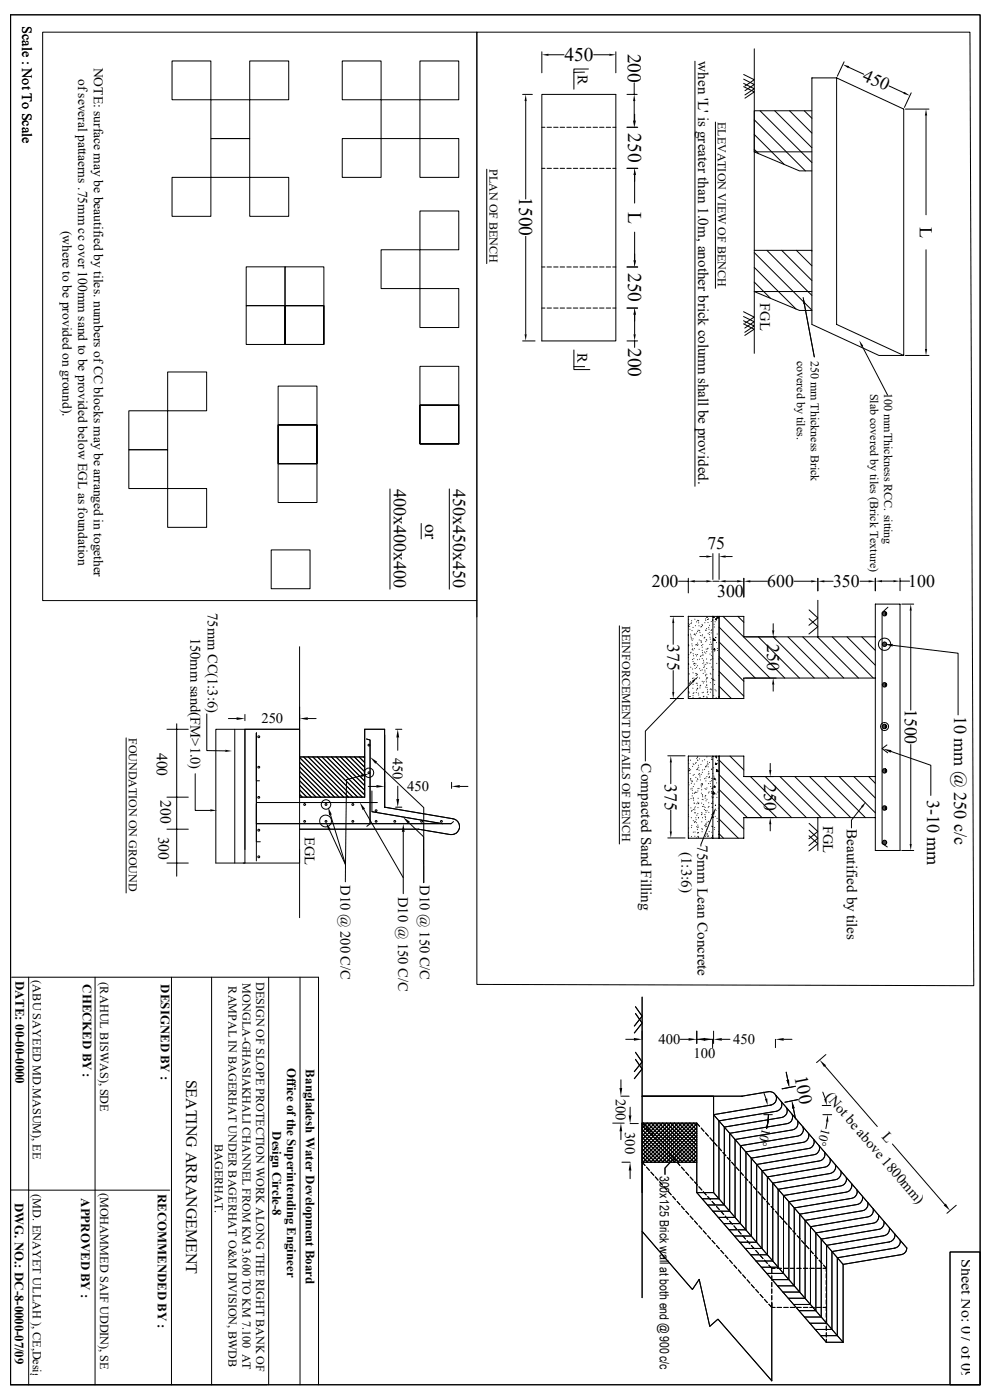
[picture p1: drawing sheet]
<svg xmlns="http://www.w3.org/2000/svg" width="297mm" height="420mm" viewBox="0 0 297 420" stroke-linecap="round" stroke-linejoin="round" font-family="sans-serif">
<g fill="none" stroke="#000" stroke-width=".3">
<path d="M3.2 4.4h290.6v411h-290.6zM51.6 18.3h11.6v11.6h-11.6zM74.8 18.3h11.7v11.6h-11.7zM102.6 18.3h11.6v11.6h-11.6zM125.9 18.3h11.6v11.6h-11.6zM142.9 9.7h147.8l1.1 286-148.9-.4zM162.4 15.5v6.3M164.4 16.4h4.6M177.9 16.4h4.7M184.6 15.5v6.3M208.3 18.4v127.5M226.1 14.6v60.5"/>
<path d="M253 18.5l-2 4.4M63.2 29.9h11.6v11.7h-11.6zM114.2 29.9h11.7v11.7h-11.7zM156.6 28.3h3M157.6 30.3v29.4M162.4 28.3h22.2v74h-22.2zM162.4 38.2h.9M164 38.2h1.3M165.9 38.2h1.4M167.9 38.2h1.3M169.9 38.2h1.3M171.8 38.2h1.3"/>
<path d="M173.8 38.2h1.3M175.2 21.6l-3.2 .1M175.8 38.2h1.3M176.4 20.7h-4.4v6.1M177.8 38.2h1.3M179.7 38.2h1.3M181.7 38.2h1.3M183.6 38.2h1M187.9 28.3h3.1M190.1 24.8v3.5M190.1 30.3v5.9M190.2 34.2v2"/>
<path d="M191.1 38.2h-3.2M214.4 36.6v49.9M222.9 22.4l3.2 1.5-2.8 1.9M222.9 23.7l3.2 1.7-2.8 1.8M222.9 25l3.2 1.6-2.8 1.9M222.9 26l3.2 1.6-2.8 1.9M226.1 35.9l15.3 15.4M227.8 33.2l15.5 15.6M232.2 33.2l11.1 11.1M236.6 33.2l6.7 6.7M241 33.2l2.3 2.3M243.3 33.2h-17.2v12.4h17.2"/>
<path d="M250.7 23.4h-7.4v73.9l20.1 9.3h7.4M250.7 23.4l20.1 9.3v73.9M250.7 23.4v73.9l20.1 9.3M254.4 20.2l4.5 2.1M266.4 25.8l4.5 2.1M271.4 32.7h7M273.1 27.9l-2 4.3M277.5 34.7v29.7M51.6 53.2h11.6v11.7h-11.6zM63.2 41.6h11.6v11.6h-11.6zM74.8 53.2h11.7v11.7h-11.7zM102.6 41.6h11.6v11.6h-11.6z"/>
<path d="M125.9 41.6h11.6v11.6h-11.6zM145.9 50.8v28.3M162.4 50.5h.9M164 50.5h1.3M165.9 50.5h1.4M167.9 50.5h1.3M169.9 50.5h1.3M171.8 50.5h1.3M173.8 50.5h1.3M175.8 50.5h1.3M177.8 50.5h1.3M179.7 50.5h1.3"/>
<path d="M181.7 50.5h1.3M183.6 50.5h1M187.9 50.5h3.2M190.2 52.5v8.4M226.1 45.6l13.5 5.7h3.7M226.1 40.3l8.9 9M226.1 44.8l1.3 1.3M114.2 74.9h11.7v11.7h-11.7zM125.9 63.3h11.6v11.6h-11.6zM157.6 70.9v29.4M190.2 69.6v8.5M226.1 75.8l17.2 17.2"/>
<path d="M229.8 75.1l13.5 13.5M234.3 75.1l9 9.1M238.7 75.1l4.6 4.7M243.1 75.1l.2 .2M243.3 75.1h-17.2v12.4h17.2M277.5 74.9v29.8M73.8 80.1v11.6h11.6v11.6h-11.6v-11.6h11.6v-11.6zM85.4 80.1h11.7v11.6h-11.7zM85.4 91.7h11.7v11.6h-11.7v-11.6h11.7v11.6h-11.7zM125.9 86.6h11.6v11.7h-11.6zM162.4 92.4h.9M162.4 80.1h.9"/>
<path d="M164 92.4h1.3M164 80.1h1.3M165.9 92.4h1.4M165.9 80.1h1.4M167.9 92.4h1.3M167.9 80.1h1.3M169.9 92.4h1.3M169.9 80.1h1.3M171.8 92.4h1.3M171.8 80.1h1.3M173.8 92.4h1.3M173.8 80.1h1.3"/>
<path d="M175.8 92.4h1.3M175.8 80.1h1.3M177.8 92.4h1.3M177.8 80.1h1.3M179.7 92.4h1.3M179.7 80.1h1.3M181.7 92.4h1.3M181.7 80.1h1.3M183.6 92.4h1M183.6 80.1h1M187.9 92.4h3.2M190.2 94.4v5.9"/>
<path d="M191.1 80.1h-3.2M222.8 93.5l3.2 1.6-2.8 1.9M222.8 95l3.2 1.5-2.8 1.9M222.8 96.2l3.2 1.6-2.8 1.9M222.8 97.2l3.2 1.6-2.8 1.8M226.1 80.2l12.5 12.5M226.1 84.6l4.8 4.9M240.7 89.2l3.4 17.9M243.3 93.1h-3.7l-13.5-5.6v18.5M50.2 111.6h11.7v11.6h-11.7zM83.4 115.8h11.6v11.7h-11.6zM125.9 109.9h11.6v11.6h-11.6z"/>
<path d="M156.6 102.3h3.8M172 105v5.9h4.8M172 110h3.2M187.9 102.3h3.2M190.2 102.3v1.9M258.4 103.8l7.6 14.7M271.4 106.6h7M38.6 134.9h11.6v11.7h-11.6zM38.6 123.2h11.6v11.7h-11.6zM83.4 127.5h11.6v11.6h-11.6v-11.6h11.6v11.6h-11.6zM83.4 139.1h11.6v11.6h-11.6zM125.9 121.5h11.6v11.7h-11.6v-11.7h11.6v11.7h-11.6z"/>
<path d="M50.2 146.6h11.7v11.6h-11.7zM116.9 146.7v30M126.2 157.1v4.6M134.7 146.7v30M81.3 165h11.6v11.6h-11.6zM203.4 174.4h2.9M206.3 173.5v4.4M208.2 174.4h3.5M209.7 167h2M213.7 166.1v7.7M213.7 174.4h1.8M215.5 166.1v7.7"/>
<path d="M217.5 167h2M217.5 174.4h3.4M222.9 173.5v5.6M224.9 174.4h5.1M238 174.4h5.1M245.1 173.5v3.7M247.1 174.4h2.6M257.7 174.4h2.7M262.3 173.4v3.8M264.3 174.3h3.5M269.7 173.4v3.8M269.7 174.3h2.9"/>
<path d="M89.8 194v45.1h19.5v-20.3h6v23.3l20.4 3.5a2.4 2.4 0 0 1 2 2.8 2.4 2.4 0 0 1-2.8 2l-9.5-1.6h-35.6M142.9 180.2h-130.1v-170.5h130.1v175.4M185.6 187.7v65.5M200.9 184.9h4M201.8 186.9v6.4M206.3 187.8h.1M206.3 190.6h.1M206.3 190.4h.1M206.3 197.2h.1M206.3 193.8h.1M206.3 187h.1M206.4 185.8h.1"/>
<path d="M206.4 193.5h.1M206.4 196.4h.1M206.4 199.2h.1M206.6 187.3h.1M206.7 187.9h.1M206.8 188.8h.1M206.9 195.9h.1M207 190.2h.1M207.1 190.8h.1M207.1 187.1h.1M207.1 195.7h.1M207.1 191.3h.1"/>
<path d="M207.2 191.7h.1M207.2 186.9h.1M207.3 186.2h.1M207.3 193.2h.1M207.4 189.2h.1M207.4 193.8h.1M207.4 192.1h.1M207.4 194.9h.1M207.5 197.8h.1M207.6 194.6h.1M207.7 188.2h.1M207.7 191.6h.1"/>
<path d="M207.7 198.5h.1M207.7 195h.1M207.7 196.1h.1M207.8 196.7h.1M207.9 199.2h.1M207.9 197.6h.1M208 190.3h.1M208.1 199h.1M208.1 194.6h.1M208.2 199.1h.1M208.2 199.6h.1M208.2 190.2h.1"/>
<path d="M208.2 185.8h.1M208.4 187.7h.1M208.4 190.5h.1M208.5 193.5h.1M208.5 196.3h.1M208.5 199.1h.1M208.7 193.4h.1M208.7 196.8h.1M208.7 189.9h.1M208.7 186.6h.1M209 193.6h.1M209 186.1h.1"/>
<path d="M209 197.9h.1M209 196.3h.1M209 199.7h.1M209 192.9h.1M209 189.5h.1M209.2 193.4h.1M209.2 189.1h.1M209.3 186.3h.1M209.4 186.9h.1M209.4 186.1h.1M209.5 187.7h.1M209.5 189.1h.1"/>
<path d="M209.5 194.8h.1M209.5 192h.1M209.6 197.7h.1M209.7 189.2h.1M209.8 189.8h.1M209.9 190.7h.1M209.9 196.9h.1M210.1 192.2h.1M210.1 188.1h.1M210.1 196.7h.1M210.1 192.7h.1M210.1 192.4h.1"/>
<path d="M210.3 193.6h.1M210.3 187.9h.1M210.4 187.3h.1M210.4 190.8h.1M210.4 195.1h.1M210.4 197.6h.1M210.4 194.1h.1M210.5 195.7h.1M210.5 187.6h.1M210.5 190.5h.1M210.6 193.4h.1M210.7 196.6h.1"/>
<path d="M210.7 196.3h.1M210.7 199.1h.1M210.8 198.1h.1M210.9 198.6h.1M211 199.5h.1M211 191.4h.1M211.1 195.6h.1M211.2 191.2h.1M211.2 186.8h.1M211.5 189.1h.1M211.5 185.7h.1M211.5 186.1h.1"/>
<path d="M211.5 199.3h.1M211.5 195.9h.1M211.5 192.5h.1M211.6 189.1h.1M211.6 194.7h.1M211.7 191.9h.1M211.8 197.7h.1M211.8 185.2h.1M211.8 188.6h.1M211.8 192h.1M211.8 198.8h.1M211.8 195.5h.1"/>
<path d="M212 185.3h.1M212 194.7h.1M212 185.8h.2M212.1 198.9h.1M212.2 186.7h.1M212.2 194.5h.1M212.2 190.1h.1M212.3 185.7h.1M212.4 188.2h.1M212.5 188.8h.1M212.6 189.7h.1M212.6 187.6h.1"/>
<path d="M212.6 190.4h.1M212.7 193.3h.1M212.8 191.2h.1M212.8 196.2h.1M212.8 199h.1M212.9 191.7h.1M212.9 198h.1M213 192.6h.1M213.1 189.1h.1M213.1 194.1h.1M213.1 197.8h.1M213.1 193.3h.1"/>
<path d="M213.1 189.9h.1M213.1 186.4h.1M213.2 193.4h.1M213.2 196.7h.1M213.2 194.7h.1M213.3 188.9h.1M213.4 195.6h.1M213.5 197.1h.1M213.6 197.6h.1M213.6 186h.1M213.7 185.3l.3-.1-.3-.3v24.7M213.9 191.6l.5 .5-.6 .1z"/>
<path d="M214 187.3h.1M214.1 188.1h.1M214.1 194.5l.2 .5-.4-.1zM214.2 195.3h.1M214.3 186.5h.1M214.5 191.2h.1M214.5 191.3h.1M214.6 185.5l.2 .5-.4-.2zM214.7 192.8h.1M214.8 199h.1M214.9 190.2h.1M214.9 184.9l.5 .5-.6 .1z"/>
<path d="M215 194.5h.1M215 195.2h.1M215.4 197.7h.1M215.5 188.1l15.3 15.3M215.5 192.6l10.9 10.8M215.5 197l7.4 7.4M215.5 184.9v24.7M216.7 184.9l18.5 18.5M221.1 184.9l1.8 1.8M227.3 191.1l12.3 12.3M231.7 187.1v2M231.7 191.1l12.4 12.3"/>
<path d="M236.1 191.1l12.4 12.3M240.6 191.1l12.3 12.3M242.5 185.6l2.6 2.4-2.7 2.2M242.5 183l2.6 2.4-2.7 2.2M245 191.1l12.3 12.3M245.1 180.1v11.1M249.4 191.1l12.3 12.3M253.9 191.1l8.4 8.5M258.3 191.1l4 4M262.3 181.2h7.4v73.9h-7.4zM262.3 191.1h-39.4v-6.2h-16.6v24.7h16.6v-6.2h39.4M266.1 182.2l-1.7 1.6v69.2l1.5 1.1"/>
<path d="M267.5 193.6l19.6 2.4v18.5M270.3 181.2h3.6M273 183.2v29.8M50 218.8h6.4M53 217.1v45.7M62 214.2v11l5.5 .1M68.5 215.6h2.4M70.4 218.8v40.1M73.4 218.8h16.4v40.1h-16.9M73.4 218.8h-8.7v40.1h8.7v-40.1h16.4M73.4 214.3v1.9M73.4 218.8v36"/>
<path d="M76.8 219.9v38.4M92.2 215.6h2.5M118.6 218.8h1.8M200.9 209.6h4M201.8 201.2v6.4M206.3 206.5h.1M206.3 200.6h.1M206.3 204h.1M206.5 207.4h-.2M206.5 202.2h.1M206.5 207.9h.1M206.6 209h.1"/>
<path d="M206.6 205h.1M206.7 209.5h.1M206.8 204.7h.1M206.9 209h.1M207 204.5h.1M207 200.2h.1M207.6 200.7h.1M207.6 203.5h.1M207.6 204.6l-14.2 14.7v9M207.6 206.5h.1M207.7 209.3h.1M207.7 208.7h.1"/>
<path d="M207.7 205.3h.1M207.7 201.8h.1M207.7 208h.1M207.9 203.4h.1M207.9 207.8h.1M208.3 200.5h.1M208.5 202h.1M208.6 202.6h.1M208.7 202.1h.1M208.7 205h.1M208.7 207.8h.1M208.7 203.5h.1"/>
<path d="M208.7 207h.1M208.7 203.6h.1M208.7 200.2h.1M208.8 202.5h.1M208.9 205h.1M208.9 206.7h.1M209 205.6h.1M209 202.3h.1M209 206.5h.1M209 203.2h.1M209.1 206.5h.1M209.3 207.9h.1"/>
<path d="M209.4 208.5h.1M209.5 209.4h.1M209.6 203.4h.1M209.7 200.6h.1M209.8 206.4h.1M209.8 205.8h.1M209.8 209.3h.1M210 205.6h.1M210 201.2h.1M210.4 207.8h.1M210.4 204.4h.1M210.4 201h.1"/>
<path d="M210.7 202h.1M210.8 209h.1M210.8 204.9h.1M210.8 207.7h.1M210.9 200.2h.1M210.9 208.9h.1M211 204.5h.1M211.1 200h.1M211.2 201h.1M211.3 201.6h.1M211.4 202.5h.1M211.5 206.1h.1"/>
<path d="M211.5 202.7h.1M211.6 204h.1M211.7 204.6h.1M211.8 203.4h.1M211.8 205.4h.1M211.8 200.5h.1M211.8 209.1h.1M211.8 205.7h.1M211.8 202.3h.1M211.8 203.5h.1M211.9 206.3h.1M211.9 209.2h.1"/>
<path d="M212 207.8h.1M212 206.9h.1M212 203.3h.1M212.1 207.5h.1M212.2 208.4h.1M212.8 206.8h.1M212.9 202h.1M212.9 204.8h.1M212.9 207.6h.1M213 206.6h.1M213 202.2h.1M213.2 203.5h.1"/>
<path d="M213.2 206.9h.1M213.2 200.1h.1M213.7 203.7v.2M213.7 200.9h.1M213.9 208.7h.1M214.1 205.4h.1M214.2 204.1h.1M214.3 206.9h.1M214.6 207.3h.1M214.6 209.3h.1M215.4 202.6h.1M215.5 201.4l7.4 7.4"/>
<path d="M215.5 205.9l3.7 3.6M215.5 209v.1M231.7 205.4v1.9M37.8 221.4v46.5M50 239.1h6.4M58.5 232.1v11h4.5M77.8 234.2h-1v-14.3v20.8h36.2M89.8 227.1h19.5M89.8 234.2l4.9 4.9M89.8 227.2l11.8 11.9M89.8 228.6l10.5 10.5M89.8 230l9.1 9.1"/>
<path d="M89.8 231.4l7.7 7.7M89.8 232.8l6.3 6.3M89.8 235.5l3.5 3.6M89.8 236.9l2.2 2.2M89.8 238.3l.8 .8M91 227.1l12 12M92.4 227.1l12 12M93.8 227.1l12 12M95.2 227.1l12 12M96.5 227.1l12.1 12M97.9 227.1l11.4 11.4M99.3 227.1l10 10"/>
<path d="M100.7 227.1l8.6 8.6M102.1 227.1l7.2 7.2M103.5 227.1l5.8 5.8M104.9 227.1l4.4 4.4M106.2 227.1l3.1 3.1M107.6 227.1l1.7 1.7M108.2 232.7l-4.4 1.2-.3 25.5-4.4-14.9M109 227.1l.3 .3M109.9 221.7l1 .3v25.1l-1 .8M110.4 235.9h2.4M110.4 223.4h.4v.3h-.4zM111.5 237.3v6.2l21.1 3.6-21.1-3.6"/>
<path d="M112.8 228.8l14.2 13.5v22.5v-13.8l-4.4-4.2M119.2 221.2v3.9M119.2 235.8v3.9M135.3 234.7v1.8M137.8 235.9h2.5M200.2 226.7h5.1M201 228.7v6.4M206.3 228.2h.1M206.3 227.9h.1M206.4 231.2h.1M206.4 238.2h.1M206.4 234.7h.1"/>
<path d="M206.4 231.3h.1M206.4 229.1h.1M206.4 239.9h.1M206.5 235.5h.1M206.5 231h.1M206.6 230.6h.1M206.7 231.2h.1M206.8 232.1h.1M206.9 228h.1M206.9 233.7h.1M207 230.9h.1M207 233.6h.1"/>
<path d="M207.1 236.7h.1M207.1 234.1h.1M207.1 239.6h.1M207.2 235h.1M207.3 234.5h.1M207.4 236.5h.1M207.4 238.8h.1M207.5 237.1h.1M207.5 234.3h.1M207.6 238h.1M207.6 229.9h.1M207.7 229.2h.1"/>
<path d="M207.7 232.6h.1M207.8 239.4h.1M207.8 236h.1M207.9 229.4h.1M208 232.3h.1M208.1 235.2h.1M208.1 238h.1M208.3 237.8h.1M208.4 229h.1M208.5 237.6h.1M208.5 233.2h.1M208.6 228.8h.1"/>
<path d="M208.8 230.9h.1M208.8 227.5h.1M208.8 237.7h.1M208.8 234.3h.1M209 227.2h.1M209 228h.1M209 233.6h.1M209.1 230.8h.1M209.1 230.5h.1M209.1 227h.1M209.1 228.1h.1M209.1 237.3h.1"/>
<path d="M209.1 233.8h.1M209.2 236.6h.1M209.2 239.5h.1M209.3 229.6h.1M209.4 230.2h.1M209.4 232.3h.1M209.5 236.5h.1M209.5 231.1h.1M209.6 232.1h.1M209.6 227.7h.1M209.7 232.5h.1M209.8 233.1h.1"/>
<path d="M209.9 234h.1M210.1 229.3h.1M210.1 235.5h.1M210.1 232.3h.1M210.2 236.1h.1M210.2 235.1h.1M210.2 238h.1M210.3 236.9h.1M210.4 235.5h.1M210.4 239.8h.1M210.5 238.4h.1M210.5 235.1h.1"/>
<path d="M210.5 228.3h.1M210.5 231.7h.1M210.5 235.4h.1M210.5 238.5h.1M210.6 239h.1M210.6 231h.1M210.7 239.9h.1M211.2 227.9h.1M211.2 230.8h.1M211.2 233.6h.1M211.3 236.6h.1M211.3 238.8h.1"/>
<path d="M211.3 239.4h.1M211.5 238.6h.1M211.5 234.3h.1M211.5 233.4h.1M211.6 230h-.1M211.6 236.9h.1M211.6 229.8h.1M211.8 227.1h.1M211.8 233h.1M211.8 229.6h.1M211.8 236.4h.1M211.9 239.8h.1"/>
<path d="M212 228.6h.1M212.1 229.2h.1M212.2 229.2h.1M212.2 230h.1M212.3 232.2h.1M212.3 235.1h.1M212.3 237.9h.1M212.4 231.5h.1M212.4 233.3h.1M212.5 232.1h.1M212.5 237.6h.1M212.6 233h.1"/>
<path d="M212.6 233.1h.1M212.6 228.7h.1M212.8 234.5h.1M212.9 235h.1M213 235.9h.1M213.2 237.4h.1M213.2 227.8h.1M213.2 230.8h.1M213.2 237.6h.1M213.2 234.2h.1M213.2 227.4h.1M213.3 238h.1"/>
<path d="M213.3 230.7h.1M213.3 233.5h.1M213.4 238.9h.1M213.4 236.6h.1M213.4 236.5h.1M213.4 239.4h.1M213.5 227.8h.1M213.6 236.4h.1M213.6 232h.1M213.7 237.9l.3 .3-.3 .1M213.7 226.8v24.7M213.7 237.5l.5 .5-.5 .1z"/>
<path d="M213.8 239.1h.1M213.8 237.6h.1M213.9 230.3h.1M214 232.8h.1M214 233.4l.4 .3-.4 .1zM214.1 235.8l.2 .4-.4-.1zM214.4 236h.1M214.5 228.9l.3 .3-.4 .1zM214.5 234h.1M214.6 238.2h.1M214.6 226.8l-.2 .3 .4 .1-.2-.4M214.8 227.4h.1"/>
<path d="M214.8 234.9h.1M214.8 230.8l.5 .6h-.6zM214.8 239.2h.1M214.9 231.5h.1M215 229h.1M215 228.2h.1M215.1 237.6h.1M215.3 231.4h.1M215.5 226.8v24.7M215.5 228l17.3 17.3M215.5 232.4l12.9 12.9M215.5 236.9l8.5 8.4"/>
<path d="M218.8 226.8l4.1 4.2M224.9 233l12.3 12.3M229.4 233l12.3 12.3M230.8 229v2M233.8 233l12.3 12.3M238.2 233l12.3 12.3M242.6 233l12.4 12.3M247.1 233l12.3 12.3M251.5 233l10.8 10.8M255.9 233l6.4 6.4M260.4 233l1.9 2M262.3 233h-39.4v-6.2h-16.6v24.7h16.6v-6.2h39.4"/>
<path d="M265.8 223.5l-1.4 1.1 1.7 1.2M267 225.4l12 4.2v9M273 223.4v29.8M50 248.8h6.4M50 258.9h6.4M76.8 241v6.1h58.4l.7-.6M76.8 247.1v5.4h1.2M89.8 254.8v20.5M91.1 241.1h.4v.5h-.4zM91.1 246.2l.2-.1 .3 .3-.5 .2zM98.7 248.9l4.8 10.5v5.1M109.1 242.8l11.8 20.5v4.8"/>
<path d="M112.5 243h.4v.4h-.4zM112.5 246.2l.2-.1 .3 .3-.5 .2zM118.6 242.1h1.8M120.9 249.6v13.7M200.2 251.4h5.1M201 243v6.4M206.3 248.7h.1M206.3 244.3h.1M206.3 249.9h.1M206.4 248.4h.1M206.4 245h.1M206.4 241.6h.1"/>
<path d="M206.4 250.8h.1M207.1 242.4h.1M207.2 245.3h.1M207.2 251h.1M207.2 243.3h.1M207.2 248.2h.1M207.3 247.6h.1M207.4 243.2h.1M207.8 242.8h.1M207.8 249.6h.1M207.8 246.2h.1M207.9 240h.1"/>
<path d="M208 240.9h.1M208.2 242.4h.1M208.2 246.6h.1M208.2 241h.1M208.2 243.8h.1M208.2 243h.1M208.2 250.9h.1M208.3 249.6h.1M208.4 243.8h.1M208.4 246.4h.1M208.4 242.1h.1M208.5 245.3h.1"/>
<path d="M208.6 245.9h.1M208.7 246.8h.1M208.8 251.4h.1M208.8 247.9h.1M208.8 244.6h.1M208.8 241.1h.1M209 248.3h.1M209 248.9h.1M209.1 249.9h.1M209.1 250.9h.1M209.1 249.8h.1M209.1 247.5h.1"/>
<path d="M209.1 244.1h.1M209.1 240.7h.1M209.2 242.3h.1M209.3 241.1h.1M209.3 250.9h.1M209.3 249.7h.1M209.3 245.2h.1M209.3 245.4h.1M209.3 248.1h.1M209.3 251.2h.1M209.4 240.9h.1M210.2 244.4h.1"/>
<path d="M210.3 240.9h.1M210.3 248.6h.1M210.3 243.8h.1M210.3 246.5h.1M210.4 244.2h.1M210.4 249.5h.1M210.5 245.3h.1M210.5 241.9h.1M210.5 248.8h.1M210.9 241.4h.1M210.9 241.9h.1M211.1 242.8h.1"/>
<path d="M211.2 247.7h.1M211.2 244.3h.1M211.3 242.2h.1M211.3 244.9h.1M211.4 247.5h.1M211.4 243.1h.1M211.4 245.2h.1M211.4 250.9h.1M211.5 245.8h.1M211.5 248h.1M211.6 250.5h.1M211.6 247.1h.1"/>
<path d="M211.6 243.7h.1M211.6 240.2h.1M211.6 247.3h.1M211.7 247.9h.1M211.8 248.8h.1M211.9 246.6h.1M211.9 250h.1M211.9 243.2h.1M212 250.2h.1M212.1 250.8h.1M212.1 251h.1M212.3 242.1h.1"/>
<path d="M212.3 250.8h.1M212.4 246.4h.1M212.4 240.8h.1M212.4 243.7h.1M212.4 246.5h.1M212.5 241.9h.1M212.5 249.5h.1M213.2 245.4h.1M213.2 241h.1M213.3 247.9h.1M213.3 251.3h.1M213.3 244.4h.1"/>
<path d="M213.3 249.7h.1M213.4 242.1h.1M213.4 240.9h.1M213.4 245.2h.1M213.5 245.1h.1M213.5 248h.1M213.5 250.8h.1M213.6 240.4h.1M213.7 241h.1M213.7 244.9v.3M213.7 244.3l-3.6 9.1v.4M214.1 248.8h.1"/>
<path d="M214.2 248.2h.1M214.3 244.9h.1M214.4 241.6h.1M214.4 242.8h.1M214.6 243.1h.1M214.9 245.5h.1M215 246.4h.1M215.3 242.4h.1M215.4 249.4h.1M215.5 250.2v.2M215.5 241.3l7.4 7.4M215.5 245.7l5.8 5.8"/>
<path d="M215.5 250.1l1.3 1.4M230.8 247.3v2M242.5 250.7l2.6 2.4-2.7 2.2M242.5 249l2.6 2.5-2.7 2.2M242.5 247l2.6 2.4-2.7 2.2M245.1 245.3v9.8M258.3 242.1l-3.1 3.9v2.4M270.3 255.1h3.6M3.5 293.2h92v122.2M8.6 293.2v122.2M28.5 293.2v122.2M51.4 293.2v122.2"/>
<path d="M63.4 293.2v122.2M80.5 293.2v122.2M89.9 293.2v122.2M192.4 299.1v29.7h30l8-1.3a2.04 2.04 0 0 1 2.3 1.7 2.04 2.04 0 0 1-1.6 2.3l-17.2 2.9M187.5 311.8h2.5M190.5 315.7l1.9 2.9-2.3 2.9M190.5 317.8l1.9 2.9-2.3 2.9M190.5 302l1.9 2.8-2.3 3M190.5 304l1.9 2.9-2.3 3M203.9 311.8h2.5M208.6 311.8h2.5M208.8 309.3v3.8"/>
<path d="M211.3 311.8h2.5M213.6 311.8v2.5M213.9 309.3v3.8M216.3 311.8h2.5M232.4 311.8v2.5M234.9 311.8h2.5M247.3 319.8l15.6 18.1M247.5 316.4l-2.8 2.4M183.6 336.9h3.5M186.1 328.8h2.5M186.1 323.9v2.5M186.1 339.4v2.5"/>
<path d="M188.8 337.1h2.5M188.8 332.1v2.5M192.4 336.9v52.4M192.4 336.9l.9 1M192.4 337.7l11.1 11M192.4 338.9l9.9 9.8M192.4 336.9h16.4M192.8 336.9l-.4 .4M192.9 336.9l11.7 11.8M193.8 338.4l.8 1M193.9 336.9l-1.5 1.5M194 336.9l11.7 11.8"/>
<path d="M195.1 339.9l.9 .9M195.1 336.9l-2.7 2.7M195.2 336.9l11.7 11.8M196.3 336.9l-3.9 3.8M196.3 336.9l11.8 11.8M197.4 336.9l-5 5M197.5 336.9l11.3 11.4M198.6 336.9l-6.2 6.2M198.7 336.9l10.1 10.2M199.7 336.9l-7.3 7.3M199.9 336.9l8.9 9M200.9 336.9l-8.5 8.5"/>
<path d="M201 336.9l7.8 7.9M202.1 336.9l-9.7 9.6M202.1 336.9l6.7 6.7M203.2 336.9l-10.8 10.8M203.3 336.9l5.5 5.5M204.4 336.9l-11.7 11.8M204.5 336.9l4.3 4.4M205.6 336.9l-11.8 11.8M205.7 336.9l3.1 3.2M206.7 336.9l-11.7 11.8M206.8 336.9l2 2.1M207.9 336.9l-11.8 11.8"/>
<path d="M208 336.9l.8 .9M208.8 337.1l-11.5 11.6M208.8 338.3l-10.3 10.4M208.8 339.5l-9.2 9.2M208.8 336.9v20.9M208.8 336.9l.9 1M210.1 338.4l.9 1M211.5 339.9l.8 .9M213.9 334.4v23.4M228.9 327.6l.7 2M228.9 334.4h2.6M230.2 336.5l-.5 2"/>
<path d="M230.3 334.4l-.2 2.8-.4 1.4M232.5 328.6l39.3 45.8a1.94 1.94 0 0 1-1.7 2l-17.4 2.9-38.8-44.9M234.1 330.5a2.02 2.02 0 0 1-1.4 2.9l-17.2 2.9v23.3h-5.1M235.6 321.6l.5 2.3M235.8 332.4a2 2 0 0 1-1.5 2.8l-17.2 2.9v23.4h-5.1M237.4 334.3a2.07 2.07 0 0 1-1.5 2.8l-17.2 2.9v23.3h-5M237.8 332.5l.6 3.2M238.4 325.9l-4 .7M239 336.2a2.05 2.05 0 0 1-1.5 2.8l-17.2 2.8v23.4h-5M239.2 329.9l-4 .8M240.6 338a2 2 0 0 1-1.5 2.8l-17.2 2.9v23.4h-5M242.3 340a2.06 2.06 0 0 1-1.6 2.7l-17.1 2.9v23.3h-5.1"/>
<path d="M246.4 331.6h2.6M246.6 327.6l.8 2M246.6 334.4h2.7M247.9 336.5l-.4 2.1M3.2 357h47.6M186.4 348.7h2.4M188.8 351.2v2.4M192.4 357.8v-29h21.5v29h-5.1M192.4 340l8.7 8.7M192.4 341.2l7.5 7.5M192.4 342.3l6.4 6.4M192.4 343.5l5.2 5.2"/>
<path d="M192.4 344.7l4.1 4M192.4 345.8l2.9 2.9M192.4 347l1.7 1.7M192.4 348.1l.6 .6M193.8 350.1l.8 1M195.1 351.6l.9 1M196.4 341.3l.8 1M196.4 353.1l.8 .9M197.7 342.8l.8 1M197.7 354.5l.8 1M199 344.3l.9 .9M199 356l.9 1"/>
<path d="M200.3 345.7l.9 1M200.3 357.5l.9 .9M201.6 347.2l.9 1M201.6 358.9l.9 1M202.9 348.7l.9 1M204.2 350.1l.9 1M204.2 345.1l-4.9 5.3v1.9M205.5 351.6l.9 1M206.8 353.1l.9 1M208.2 354.5l.8 1M208.8 340.6l-8 8.1M208.8 341.8l-6.8 6.9"/>
<path d="M208.8 342.9l-5.7 5.8M208.8 344.1l-4.5 4.6M208.8 345.3l-3.4 3.4M208.8 346.5l-2.2 2.2M208.8 347.6l-1 1.1M208.8 357.8h5.1M208.8 348.7h-16.4l.9 .9M208.8 357.8l38.8 44.9M209.5 356l.9 1M210.8 357.5l.9 1M212.1 358.9l.9 1M212.8 341.3l.8 1"/>
<path d="M213.9 357.8l38.8 44.9M214.1 342.8l.8 1M215.4 344.3l.8 .9M216.7 345.7l.9 1M218 347.2l.9 1M219.3 348.7l.9 1M220.6 350.1l.9 1M221.9 351.6l.9 1M223.2 353.1l.9 1M224.5 354.5l.9 1M225.8 356l.9 1M227.2 357.5l.8 1"/>
<path d="M228.5 358.9l.8 1M243.9 341.9a2 2 0 0 1-1.6 2.7l-17.1 2.8v23.4h-5.1M245.5 343.7a2.07 2.07 0 0 1-1.6 2.7l-17.1 2.9v23.4h-5.1M247.1 345.7a2.02 2.02 0 0 1-1.5 2.6l-17.2 2.9v23.3h-5M248.8 347.6a2 2 0 0 1-1.6 2.5l-17.2 3v23.3h-5M250.4 349.4a2.06 2.06 0 0 1-1.6 2.6l-17.2 2.9v23.4h-5M252 351.3a2.09 2.09 0 0 1-1.6 2.6l-17.2 2.9v23.4h-5M253.6 353.2a2.07 2.07 0 0 1-1.6 2.6l-17.2 2.8v23.4h-5M255.2 355.1a2.07 2.07 0 0 1-1.6 2.5l-17.2 2.9v23.4h-5M256.8 357a2.01 2.01 0 0 1-1.6 2.5l-17.2 2.9v23.3h-5M258.5 358.9a2.07 2.07 0 0 1-1.7 2.5l-17.1 2.8v23.4h-5M267.5 343.2l15.6 18.1"/>
<path d="M192.4 369.4l15.1 17.4 2-3 3.2 14.1 2.5-2.2 16.1 18.5v-23.6M202.9 360.4l.9 1M204.2 361.9l.9 1M205.5 363.3l.9 1M206.8 364.8l.9 1M208.2 366.3l.8 1M209.5 367.7l.9 1M210.8 369.2l.9 1M212.1 370.7l.9 1M213.4 360.4l.9 1M213.4 372.2l.9 .9M214.7 361.9l.9 1"/>
<path d="M214.7 373.6l.9 1M216 363.3l.9 1.1M216 375.1l.9 1M217.3 364.8l.9 1M217.3 376.6l.9 .9M218.7 366.3l.8 1M218.7 378l.8 1M220 367.7l.8 1.1M220 379.5l.8 1M221.3 369.2l.8 1M222.6 370.7l.8 1M223.9 372.2l.8 1"/>
<path d="M225.2 373.6l.9 1M226.5 375.1l.9 1M227.8 376.6l.9 1M229.1 378l.9 1M229.8 360.4l.8 1M230.4 379.5l.9 1M231.1 361.9l.8 1M232.4 363.3l.9 1.1M233.7 364.8l.9 1M235 366.3l.9 1M236.3 367.7l.9 1.1M237.6 369.2l.9 1"/>
<path d="M238.9 370.7l.9 1M240.2 372.2l.9 1M241.6 373.6l.8 1M242.9 375.1l.9 1M244.2 376.6l.9 1M245.5 378l.9 1M246.8 379.5l.8 1v.9M252.7 379.3v23.4M260.1 360.8a2.06 2.06 0 0 1-1.7 2.4l-17.1 2.9v23.4h-5M261.7 362.6a2 2 0 0 1-1.6 2.5l-17.2 2.9v23.3h-5M263.3 364.5a2 2 0 0 1-1.6 2.4l-17.2 3v23.3h-5M264.9 366.4a1.99 1.99 0 0 1-1.6 2.4l-17.2 2.9v23.4h-5"/>
<path d="M266.6 368.3a2.07 2.07 0 0 1-1.7 2.4l-17.2 2.9v23.4h-5M268.2 370.2a2.06 2.06 0 0 1-1.7 2.4l-17.2 2.9v23.3h-5M269.8 372.1a2.06 2.06 0 0 1-1.7 2.3l-17.1 2.9v23.4h-5.1M284.7 375.6h9.1v39.8h-9.1zM286.6 361.6l-2.8 2.4M221.3 381l.8 1M222.6 382.4l.8 1M223.9 383.9l.8 1M225.2 385.4l.9 1M226.5 386.8l.9 1M227.8 388.3l.9 1M229.1 389.8l.9 1"/>
<path d="M230.4 391.2l.9 1h1M231.3 380.5h1M231.3 380.5v1.6M231.3 382.7v1.3M231.3 384.7v1.3M231.3 386.7v1.3M231.3 388.7v1.3M232.9 380.5h1.3M232.9 392.2h1.3M234.9 380.5h1.3M234.9 392.2h1.3M236.9 380.5h1.3"/>
<path d="M236.9 392.2h1.3M238.8 380.5h1.3M238.8 392.2h1.3M240.8 380.5h1.3M240.8 392.2h1.3M242.7 380.5h1.4M242.7 392.2h1.4M244.7 380.5h1.3M244.7 392.2h1.3M246.7 380.5h.9M246.7 392.2h.9M247.6 382.1v1.3"/>
<path d="M247.6 384v1.4M247.6 386v1.3M247.6 388v1.3M247.6 389.9v1.3M247.6 391.9v1.3M247.6 393.9v1.3M247.6 395.9v1.3M247.6 397.8v1.3M247.6 399.8v1.3M247.6 402.7h5.1M247.6 401.7v1"/>
<circle cx="265.1" cy="193.3" r="1.85"/>
<circle cx="265.1" cy="184.1" r=".67"/>
<circle cx="265.1" cy="193.3" r=".67"/>
<circle cx="265.1" cy="217.9" r="1.22"/>
<circle cx="265.1" cy="205.5" r=".67"/>
<circle cx="265.1" cy="217.9" r=".67"/>
<circle cx="77.5" cy="230.2" r=".29"/>
<circle cx="77.5" cy="239.2" r=".29"/>
<circle cx="77.6" cy="221" r=".3"/>
<circle cx="110.6" cy="231.8" r="1.43"/>
<circle cx="110.6" cy="231.8" r=".3"/>
<circle cx="265.1" cy="231.3" r=".67"/>
<circle cx="77.6" cy="257" r=".3"/>
<circle cx="77.6" cy="249" r=".3"/>
<circle cx="97.6" cy="246.3" r="1.78"/>
<circle cx="97.7" cy="246.4" r=".29"/>
<circle cx="97.7" cy="241.4" r="1.43"/>
<circle cx="97.7" cy="241.3" r=".3"/>
<circle cx="105.7" cy="246.4" r=".29"/>
<circle cx="105.7" cy="241.3" r=".3"/>
<circle cx="118.3" cy="246.4" r=".29"/>
<circle cx="126.4" cy="246.4" r=".29"/>
<circle cx="132.3" cy="246.4" r=".29"/>
<circle cx="265.1" cy="252.7" r=".67"/>
<circle cx="265.1" cy="242.4" r=".67"/>
</g>
<g fill="#000">
<path d="M162.4 16.4l2-.3v.7zM182.6 16.1l2 .3-2 .4zM252.6 19.3l1.9 .6-.2 .6zM157.6 28.3l.3 2h-.7zM189.7 36.2h.7l-.3 2zM190.1 28.3l.3 2h-.7zM189.9 36.2h.6l-.3 2zM271.1 27.6l1.6 1.1-1.9-.5zM277.5 32.7l.4 2h-.7zM190.2 50.5l.3 2h-.6zM189.9 78.1h.6l-.3 2zM190.2 92.4l.3 2h-.6z"/>
<path d="M240.7 89.2l.7 1.9-.7 .1zM157.2 100.3h.7l-.3 2zM189.9 100.3h.6l-.3 2zM257.5 102.1l1.2 1.6-.6 .3zM277.2 104.7h.7l-.4 1.9zM206.3 174.4l1.9-.4v.7zM211.7 166.6l2 .4-2 .3zM211.7 174l2 .4-2 .3zM215.5 167l2-.4v.7zM215.5 174.4l2-.4v.7zM220.9 174l2 .4-2 .3zM222.9 174.4l2-.3v.6z"/>
<path d="M243.1 174.1l2 .3-2 .3zM245.1 174.4l2-.3v.6zM260.3 174.1l2 .3-2 .3zM262.3 174.3l2-.3v.7zM267.8 174l1.9 .3-1.9 .4zM201.8 184.9l.3 2h-.6zM231.4 189.1h.7l-.4 2zM264.5 183.8v.6zM264.5 192.9v.7zM264.8 183.5l-.3 .9v-.6zM264.8 183.5v1.2l-.3-.3zM264.5 192.9l.3-.2-.3 .9z"/>
<path d="M264.8 192.7v1.1l-.3-.2zM264.8 183.5l.3-.1-.3 1.3zM265.1 183.4v1.4l-.3-.1zM264.8 192.7l.3-.1-.3 1.2zM265.1 192.6v1.3l-.3-.1zM265.4 183.5v1.2zM265.1 183.4l.3 .1-.3 1.3zM265.4 183.5v1.2l-.3 .1zM265.1 192.6l.3 .1-.3 1.2zM265.4 192.7v1.2h-.3zM265.7 183.7v.8zM265.4 183.5l.3 .2-.3 1z"/>
<path d="M265.7 183.7v.8l-.3 .2zM265.4 192.7l.3 .2-.3 1zM265.7 192.9v.7l-.3 .3zM265.8 184l-.1 .5zM265.7 192.9v.7zM265.8 193.2l-.1 .4zM265.1 193.3l2.5-.1-.1 .8zM273 181.2l.3 2h-.7zM70.9 215.2l2.5 .4-2.5 .4zM89.8 215.6l2.4-.4v.8zM201.5 207.6h.6l-.3 1.9zM207.3 204.3l1.7-1.2-1.2 1.7z"/>
<path d="M231.7 203.4l.4 2h-.7zM264.5 205.1v.7zM264.5 217.6v.7zM264.8 204.9l-.3 .9v-.7zM264.8 204.9v1.1l-.3-.2zM264.8 217.4l-.3 .9v-.7zM264.8 217.4v1.1l-.3-.2zM264.8 204.9l.3-.1-.3 1.2zM265.1 204.8v1.3l-.3-.1zM264.8 217.4l.3-.1-.3 1.2zM265.1 217.3v1.3l-.3-.1zM265.4 204.9v1.1z"/>
<path d="M265.1 204.8l.3 .1-.3 1.2zM265.4 204.9v1.1l-.3 .1zM265.4 217.3v1.2zM265.1 217.3h.3l-.3 1.3zM265.4 217.3v1.2l-.3 .1zM265.7 205.1v.7zM265.4 204.9l.3 .2-.3 .9zM265.7 205.1v.7l-.3 .2zM265.7 217.6v.7zM265.4 217.3l.3 .3-.3 .9zM265.7 217.6v.7l-.3 .2zM265.8 205.4l-.1 .4z"/>
<path d="M265.8 217.9l-.1 .4zM67.6 224.9l1.9 .4-2 .3zM108.1 232.4l2.5-.3-2.3 1zM111 227.1l2 1.4-.5 .6zM112.8 235.5l2.5 .4-2.5 .4zM119.2 218.8l.4 2.4h-.8zM118.8 239.7h.8l-.4 2.4zM135.3 235.9l2.5-.4v.8zM201 226.7l.4 2h-.7zM230.5 231h.7l-.4 2zM264.5 230.9v.7zM264.8 230.7l-.3 .9v-.7z"/>
<path d="M264.8 230.7v1.1l-.3-.2zM264.8 230.7l.3-.1-.3 1.2zM265.1 230.6v1.3l-.3-.1zM265.4 230.6v1.3zM265.1 230.6h.3l-.3 1.3zM265.4 230.6v1.3h-.3zM265.7 230.9v.7zM265.4 230.6l.3 .3-.3 1zM265.7 230.9v.7l-.3 .3zM265.8 231.2l-.1 .4zM264.7 224.6l2.5 .4-.3 .8zM63 242.8l2 .3-2 .3z"/>
<path d="M97.7 246.7l1.4 2.1-.7 .3zM98.3 242.1l1.1 2.2-.8 .3zM107.8 240.7l1.6 1.9-.7 .4zM120.9 247.1l.4 2.5h-.9zM120.8 245.1l2.1 1.4-.6 .6zM200.7 249.4h.7l-.4 2zM214.5 242.4l-.5 2-.6-.3zM230.8 245.3l.4 2h-.7zM258.1 241.9l1.4-1.4-.9 1.8zM264.5 242.1v.6zM264.5 252.4v.7zM264.8 241.8l-.3 .9v-.6z"/>
<path d="M264.8 241.8v1.2l-.3-.3zM264.8 252.1l-.3 1v-.7zM264.8 252.1v1.2l-.3-.2zM264.8 241.8l.3-.1-.3 1.3zM265.1 241.7v1.4l-.3-.1zM264.8 252.1h.3l-.3 1.2zM265.1 252.1v1.3l-.3-.1zM265.4 241.8v1.2zM265.1 241.7l.3 .1-.3 1.3zM265.4 241.8v1.2l-.3 .1zM265.1 252.1h.3l-.3 1.3zM265.4 252.1v1.2l-.3 .1z"/>
<path d="M265.7 242v.8zM265.4 241.8l.3 .2-.3 1zM265.7 242v.8l-.3 .2zM265.4 252.1l.3 .2-.3 1zM265.7 252.3v.8l-.3 .2zM265.8 242.4l-.1 .4zM265.8 252.6v.2zM265.7 252.3v.8zM265.8 252.6l-.1 .5zM272.6 253.2h.7l-.3 1.9zM190 311.4l2.4 .4-2.4 .4zM206.4 311.4l2.4 .4-2.4 .4z"/>
<path d="M211.1 311.4l2.5 .4-2.5 .4zM208.8 311.8l2.5-.4v.8zM213.9 311.8l2.4-.4v.8zM232.4 311.8l2.5-.4v.8zM245.7 318l1.9 1.6-.6 .5zM185.7 326.4h.8l-.4 2.4zM186.1 336.9l.4 2.5h-.8zM188.4 334.6h.8l-.4 2.5zM230.3 334.4l.2 2.1h-.7zM229.2 329.7l.8-.2 .1 2.1zM235.7 324l.8-.1 .1 2.3zM237.3 330.2l.9 2.2-.8 .2z"/>
<path d="M248.1 334.4l.2 2.1h-.7zM247 329.7l.7-.2 .1 2.1zM188.8 348.7l.4 2.5h-.8zM282.8 361.6l.7-.5 1.2 2.1z"/>
</g>
<g font-size="5.8">
<text x="188.1" y="16.1" transform="rotate(90 188.1 16.1)">200</text>
<text x="169.2" y="18.4">450</text>
<text x="188.3" y="40" transform="rotate(90 188.3 40)">250</text>
<text x="155.6" y="59.2" transform="rotate(90 155.6 59.2)">1500</text>
<text x="188.3" y="63.5" transform="rotate(90 188.3 63.5)">L</text>
<text x="188.3" y="81.9" transform="rotate(90 188.3 81.9)">250</text>
<text x="188.3" y="104.4" transform="rotate(90 188.3 104.4)">200</text>
</g>
<text font-size="5.7" x="238.1" y="323" transform="rotate(79 238.1 323)">100</text>
<g font-size="5.4">
<text x="258.2" y="24" transform="rotate(25 258.2 24)">450</text>
<text x="275.7" y="68" transform="rotate(90 275.7 68)">L</text>
<text x="118.1" y="146.7" transform="rotate(90 118.1 146.7)">400x400x400</text>
<text x="135.8" y="146.7" transform="rotate(90 135.8 146.7)">450x450x450</text>
<text x="127.4" y="157.1" transform="rotate(90 127.4 157.1)">or</text>
<text x="286" y="214.7" transform="rotate(90 286 214.7)">10 mm @ 250 c/c</text>
<text x="277.9" y="239.9" transform="rotate(90 277.9 239.9)">3-10 mm</text>
</g>
<g font-size="5.3">
<text x="212" y="164.7">75</text>
<text x="195.4" y="176.1">200</text>
<text x="214.9" y="179">300</text>
<text x="230" y="176.1">600</text>
<text x="249.7" y="176.1">350</text>
<text x="272.2" y="176.1">100</text>
<text x="200" y="193.3" transform="rotate(90 200 193.3)">375</text>
<text x="230" y="193.2" transform="rotate(90 230 193.2)">250</text>
<text x="271.2" y="212.6" transform="rotate(90 271.2 212.6)">1500</text>
<text x="199.3" y="235.1" transform="rotate(90 199.3 235.1)">375</text>
<text x="229.1" y="235.2" transform="rotate(90 229.1 235.2)">250</text>
</g>
<g font-size="4.8">
<text x="55.8" y="323.9" transform="rotate(90 55.8 323.9)">SEATING ARRANGEMENT</text>
<text x="288.2" y="377.7" transform="rotate(90 288.2 377.7)">Sheet No: 07 of 09</text>
</g>
<g font-size="4.7">
<text x="47" y="225.8" transform="rotate(90 47 225.8)">400</text>
<text x="48.1" y="240.1" transform="rotate(90 48.1 240.1)">200</text>
<text x="47.5" y="251" transform="rotate(90 47.5 251)">300</text>
</g>
<g font-size="4.5">
<text x="209.3" y="18.4" transform="rotate(90 209.3 18.4)">when 'L' is greater than 1.0m, another brick column shall be provided.</text>
<text x="192.1" y="229" transform="rotate(90 192.1 229)">Compacted Sand Filling</text>
<text x="253.8" y="248.8" transform="rotate(90 253.8 248.8)">Beautified by tiles</text>
<text x="204.3" y="255.5" transform="rotate(90 204.3 255.5)">(1:3:6)</text>
<text x="209" y="253.5" transform="rotate(90 209 253.5)">75mm Lean Concrete</text>
</g>
<g font-size="4.4">
<text x="173.2" y="22.6" transform="rotate(90 173.2 22.6)">R</text>
<text x="227.8" y="91" transform="rotate(90 227.8 91)">FGL</text>
<text x="173.1" y="105.7" transform="rotate(90 173.1 105.7)">R</text>
<text x="62.3" y="183.9" transform="rotate(90 62.3 183.9)">75mm CC(1:3:6)</text>
<text x="57.1" y="191.3" transform="rotate(90 57.1 191.3)">150mm sand(FM&gt;1.0)</text>
<text x="78.4" y="217">250</text>
<text x="117.8" y="227.2" transform="rotate(90 117.8 227.2)">450</text>
<text x="122" y="237.4">450</text>
<text x="91.4" y="251.1" transform="rotate(90 91.4 251.1)">EGL</text>
<text x="246.7" y="247.7" transform="rotate(90 246.7 247.7)">FGL</text>
<text x="102.1" y="265.5" transform="rotate(90 102.1 265.5)">D10 @ 200 C/C</text>
<text x="119.3" y="269" transform="rotate(90 119.3 269)">D10 @ 150 C/C</text>
<text x="125.9" y="265.6" transform="rotate(90 125.9 265.6)">D10 @ 150 C/C</text>
<text x="197.4" y="313.3">400</text>
<text x="207.9" y="317.3">100</text>
<text x="219.8" y="313.3">450</text>
<text x="184.6" y="329.7" transform="rotate(90 184.6 329.7)">200</text>
<text x="247.2" y="329.1" transform="rotate(49 247.2 329.1)">(Not be above 1800mm)</text>
<text x="187.4" y="339.6" transform="rotate(90 187.4 339.6)">300</text>
<text x="264.1" y="341.1" transform="rotate(49 264.1 341.1)">L</text>
</g>
<text font-size="4.3" x="6.7" y="7.8" transform="rotate(90 6.7 7.8)">Scale : Not To Scale</text>
<g font-size="4.1">
<text x="23.4" y="23.6" transform="rotate(90 23.4 23.6)">of several pattaerns .75mm cc over 100mm sand to be provided below EGL as foundation</text>
<text x="28.1" y="20.3" transform="rotate(90 28.1 20.3)">NOTE: surface may be beautified by tiles. numbers of CC blocks may be arranged in together</text>
<text x="18.7" y="69.2" transform="rotate(90 18.7 69.2)">(where to be provided on ground).</text>
</g>
<g font-size="3.9">
<text x="4.6" y="294.2" transform="rotate(90 4.6 294.2)">DATE: 00-00-0000</text>
<text x="24.9" y="295.2" transform="rotate(90 24.9 295.2)">CHECKED BY :</text>
<text x="48.2" y="295.3" transform="rotate(90 48.2 295.3)">DESIGNED BY :</text>
<text x="86.1" y="320.4" transform="rotate(90 86.1 320.4)">Office of the Superintending Engineer</text>
<text x="91.7" y="320.8" transform="rotate(90 91.7 320.8)">Bangladesh Water Development Board</text>
<text x="81.7" y="339.3" transform="rotate(90 81.7 339.3)">Design Circle-8</text>
<text x="197.8" y="352.7" transform="rotate(90 197.8 352.7)">300x125 Brick wall at both end @ 900 c/c</text>
<text x="24.3" y="359.5" transform="rotate(90 24.3 359.5)">APPROVED BY :</text>
<text x="47.3" y="358.1" transform="rotate(90 47.3 358.1)">RECOMMENDED BY :</text>
<text x="4.4" y="360.9" transform="rotate(90 4.4 360.9)">DWG. NO.: DC-8-0000-07/09</text>
</g>
<g font-size="3.8">
<text x="228.5" y="338.2" transform="rotate(105 228.5 338.2)">10°</text>
<text x="246.3" y="338.2" transform="rotate(105 246.3 338.2)">10°</text>
</g>
<g font-size="3.7">
<text x="9.8" y="294" transform="rotate(90 9.8 294)">(ABU SAYEED MD.MASUM), EE</text>
<text x="30.1" y="294.7" transform="rotate(90 30.1 294.7)">(RAHUL BISWAS), SDE</text>
<text x="9.8" y="358.3" transform="rotate(90 9.8 358.3)">(MD. ENAYET ULLAH ), CE,Design</text>
<text x="30.1" y="357.8" transform="rotate(90 30.1 357.8)">(MOHAMMED SAIF UDDIN), SE</text>
</g>
<g font-size="3.6">
<text x="215.2" y="36.6" transform="rotate(90 215.2 36.6)">ELEVATION VIEW OF BENCH</text>
<text x="146.7" y="50.8" transform="rotate(90 146.7 50.8)">PLAN OF BENCH</text>
<text x="238.8" y="108.2" transform="rotate(90 238.8 108.2)">covered by tiles.</text>
<text x="243" y="108.2" transform="rotate(90 243 108.2)">250 mm Thickness Brick</text>
<text x="260.8" y="118.1" transform="rotate(90 260.8 118.1)">Slab covered by tiles (Brick Texture)</text>
<text x="265" y="117.9" transform="rotate(90 265 117.9)">100 mmThickness RCC. sitting</text>
<text x="186.4" y="187.7" transform="rotate(90 186.4 187.7)">REINFORCEMENT DETAILS OF BENCH</text>
<text x="38.6" y="221.4" transform="rotate(90 38.6 221.4)">FOUNDATION ON GROUND</text>
<text x="68.5" y="295.9" transform="rotate(90 68.5 295.9)">RAMPAL IN BAGERHAT UNDER BAGERHAT O&amp;M DIVISION, BWDB</text>
<text x="72.6" y="295" transform="rotate(90 72.6 295)">MONGLA-GHASIAKHALI CHANNEL FROM KM 3.600 TO KM 7.100 AT</text>
<text x="76.8" y="294.5" transform="rotate(90 76.8 294.5)">DESIGN OF SLOPE PROTECTION WORK ALONG THE RIGHT BANK OF</text>
<text x="64.3" y="343.2" transform="rotate(90 64.3 343.2)">BAGERHAT.</text>
</g>
</svg>
